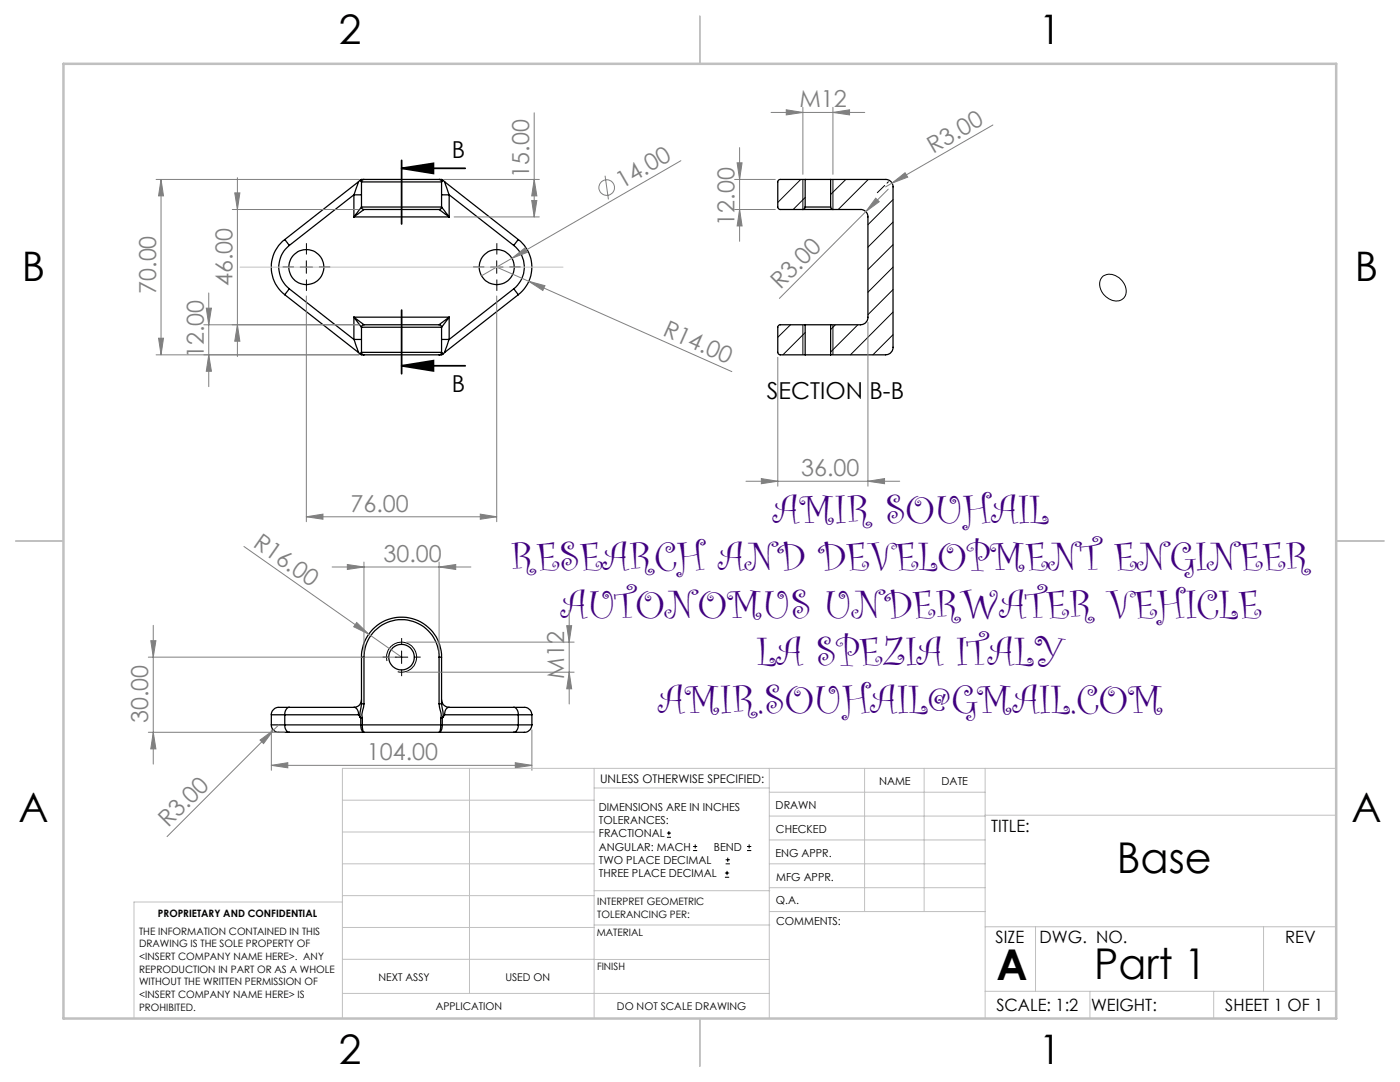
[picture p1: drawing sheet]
<svg xmlns="http://www.w3.org/2000/svg" width="279mm" height="216mm" viewBox="0 0 279 216" stroke-linecap="round" stroke-linejoin="round" font-family="sans-serif">
<g fill="none" stroke="#000" stroke-width=".25">
<path d="M70.6 38.9h1.5M70.6 38.9v4.4M70.6 38.9l-12.9 10.1M71.5 36.3l-.9 2.6M71.5 36.3l-14.7 11.5M71.8 36l-.3 .3M71.8 36l.3 .3M72.1 36.3h16M72.1 36.3v5M72.6 35.8h-.5l-.3 .2M72.6 35.8l-.3 .1-.2 .4M72.6 35.8h15"/>
<path d="M87.6 35.8h.6l.2 .2M87.6 35.8l.3 .1 .2 .4M88.1 38.9h1.5M88.1 36.3v5M88.4 36l.3 .3M88.4 36l-.3 .3M88.7 36.3l.9 2.6M88.7 36.3l14.7 11.5M89.6 38.9v4.4M89.6 38.9l12.9 10.1M160.7 35.8h5.1M160.7 35.8h-5.1l-.4 .4v5.2l.2 .3 .2 .1h4.6"/>
<path d="M160.7 35.8v5.5M165.8 35.8h10.9a1.45 1.45 0 0 1 1.5 1.5v32a1.51 1.51 0 0 1-1.5 1.5h-10.9M165.8 35.8v5.5M56.8 47.8a7 7 0 0 0 0 11M56.8 47.8l.9 1.2M56.8 58.8l14.7 11.5M57.7 49a5.5 5.5 0 0 0 0 8.6M57.7 57.6l-.9 1.2M57.7 57.6l12.9 10.1M70.6 43.3h19M72.1 41.3h16M72.1 41.3l.2 .4 .3 .1"/>
<path d="M72.1 41.3l-1.5 2M72.6 41.8h15M72.6 41.8l-2 1.5M87.6 41.8l2 1.5M88.1 41.3l-.1 .4-.4 .1M88.1 41.3l1.5 2M102.5 49a5.5 5.5 0 0 1 0 8.6M102.5 57.6l.9 1.2M102.5 57.6l-12.9 10.1M103.4 47.8l-.9 1.2M103.4 47.8a6.9 6.9 0 0 1 0 11M103.4 58.8l-14.7 11.5"/>
<path d="M160.2 41.8h6.1M160.7 41.3h5.1M160.7 41.3l-.2 .4-.3 .1M165.8 41.3l.1 .4 .4 .1M166.3 41.8h5.4a1.45 1.45 0 0 1 1.5 1.5v20a1.51 1.51 0 0 1-1.5 1.5h-5.9M70.6 63.3l2 1.5M70.6 67.7l.9 2.6M70.6 67.7h1.5M70.6 63.3l1.5 2M70.6 63.3h19M70.6 63.3v4.4M71.5 70.3l.3 .3"/>
<path d="M71.8 70.6l.3 .2h.5M72.1 70.3l.1 .3 .4 .2M72.1 70.3h16M72.1 65.3h16M72.1 70.3l-.3 .3M72.1 65.3v5M72.6 70.8h15M72.6 64.8l-.2 .1-.3 .4M72.6 64.8h15M87.6 64.8l.3 .1 .2 .4M88.1 70.3v.3l-.5 .2M88.1 67.7h1.5"/>
<path d="M88.1 70.3l.3 .3M88.1 65.3v5M88.4 70.6l-.2 .2h-.6M88.7 70.3l-.3 .3M89.6 63.3l-2 1.5M89.6 67.7l-.9 2.6M89.6 63.3l-1.5 2M89.6 63.3v4.4M160.7 64.8h5.1M160.7 70.8h5.1M160.7 64.8h-5.1l-.4 .4v5.2l.2 .3 .2 .1h5.1M160.7 64.8v6"/>
<path d="M165.8 64.8v6M72.1 131.1h.5M72.1 131.1a8 8 0 0 1 8-8 8 8 0 0 1 8 8M72.1 139.6a1.49 1.49 0 0 1-1.5 1.5M72.1 131.1v9.3M72.6 131.1a7.5 7.5 0 0 1 7.5-7.5 7.5 7.5 0 0 1 7.5 7.5M72.6 131.1v9.3M87.6 131.1h.5M87.6 131.1v9.3M88.1 139.6a1.49 1.49 0 0 0 1.5 1.5M88.1 131.1v9.3M54.2 144.6a1.7 1.7 0 0 0 2.2 1.5h1.3"/>
<path d="M54.2 142.6h2.6M54.2 144.6h2.6M54.2 142.6v2M56.8 144.6a1.34 1.34 0 0 0 .9 1.5M56.8 144.6h15.2M56.8 142.6h14.7M56.8 142.6v2M57.7 141.1h-1.7a1.5 1.5 0 0 0-1.8 1.5M57.7 141.1a1.26 1.26 0 0 0-.9 1.5M57.7 146.1h44.8M57.7 141.1h12.9M70.6 141.1a1.24 1.24 0 0 1 .9 1.5"/>
<path d="M71.5 142.6l.4 .5M71.9 143.1l.1 .2M72 144.6h.3M72 144.6a1.42 1.42 0 0 0 .6 1.5l-.2-.3-.1-1.2M72 143.3v1.3M72.1 140.4h.5M72.1 140.4l-.2 1.7v1M72.3 143.2l-.3 .1M72.3 144.6h15.6M72.3 143.2v1.4M72.6 140.4l-.4 2.2 .1 .6M87.6 140.4l.2 1.3a2.04 2.04 0 0 1 .1 1.5"/>
<path d="M87.6 140.4h.5M87.9 144.6h.4M87.9 144.6l-.1 1.3-.2 .2a1.27 1.27 0 0 0 .7-1.5M87.9 143.2l.4 .1M87.9 143.2v1.4M88.1 140.4l.3 1.6v1.1M88.3 144.6h15.1M88.3 143.3v1.3M88.4 143.1l-.1 .2M88.7 142.6l-.3 .5M88.7 142.6h14.7M89.6 141.1a1.24 1.24 0 0 0-.9 1.5"/>
<path d="M89.6 141.1h12.9M102.5 141.1h1.8a1.54 1.54 0 0 1 1.9 1.5M102.5 141.1a1.26 1.26 0 0 1 .9 1.5M103.4 144.6a1.34 1.34 0 0 1-.9 1.5M103.4 142.6h2.8M103.4 144.6h2.8M103.4 142.6v2M106.2 144.6a1.72 1.72 0 0 1-2.3 1.5h-1.4M106.2 142.6v2"/>
<circle cx="61.1" cy="53.3" r="3.5"/>
<circle cx="99.1" cy="53.3" r="3.5"/>
<circle cx="80.1" cy="131.1" r="2.55"/>
</g>
<g fill="none" stroke="#000" stroke-width=".2">
<path d="M159.8 35.8l-4.6 4.6M160.2 35.8v6M160.7 39.4l-2.4 2.4M166.2 35.8v6M168.8 35.8l-3 3M173.3 35.8l-6 6M176.6 37l-1.5 1.5M177.3 36.3l-.3 .2M178.2 39.8l-5 5M59.9 53.3h2.5M61.1 52v2.5M97.9 53.3h2.5"/>
<path d="M99.1 52v2.5M178.2 44.3l-5 5M178.2 48.8l-5 5M178.2 53.3l-5 5M178.2 57.8l-5 5M220 55.2a2.75 2.75 0 0 1 3.7 .6 2.5 2.5 0 0 1 0 4.1 3.3 3.3 0 0 1-4-4.2zM157.8 64.8l-2.6 2.5M160.2 64.8v6M160.7 66.4l-4.5 4.4M166.2 64.8v6M166.7 64.8l-.9 1M171.2 64.8l-5.4 5.4"/>
<path d="M178.2 62.3l-8.5 8.5M178.2 66.8l-4 4M77.2 131.9a3 3 0 0 1 2.6-3.8 3 3 0 0 1 3.3 3.2 3 3 0 0 1-3.7 2.7M78.9 131.1h2.5M80.2 129.9v2.5M133.1 167.1h.8M133.1 166.2h.8M133.5 165.8v.9M138.3 169.7h.8M138.3 168.9h.8M138.7 168.5v.8M144.7 175h.8"/>
<path d="M144.7 174.2h.8M144.8 172.4h.9M144.8 171.6h.9M145.1 173.8v.8M145.2 171.1v.9M149.1 169.7h.8M149.1 168.9h.8M149.5 168.5v.8"/>
</g>
<g fill="none" stroke="#808080" stroke-width=".2">
<path d="M31.2 35.8h40.4M32.1 35.8l.5 3.3h-1zM32.1 35.8v35M46.8 38.5h1.1l-.5 3.3zM47.4 35.5v35.7M88.7 35.8h18.9M106.6 35.8l.5 3.3h-1zM106.6 22.5v20.8M120.8 35.1l.6 4.7M135.9 32.1l-33.7 19.4M146.6 35.8h8.1M147.1 32.5h1l-.5 3.3z"/>
<path d="M147.6 29.5v18.7M153.9 22.4h18.7M156.9 21.9l3.3 .5-3.3 .5zM160.2 21.4v13.4M166.2 22.4l3.3-.5v1zM166.2 21.4v13.4M174.8 39.5l.7 .8-2.7 1.9zM177.3 37.7l-21.8 21.8M178 36.5l2.6-2 .6 .8zM178 36.5l-1.3 .8M198.2 24.9l-20.2 11.6M41.7 58.5v18.7"/>
<path d="M46.4 41.8h25.2M61.1 59.1v45M90.6 43.3h17M99.1 59.1v45M99.1 53.3l6.4 2.8M102.2 51.5l2.6-2 .5 .8zM102.2 51.5l-6.1 3.5M105.5 56.1l3.3 .9-.5 1zM105.5 56.1l40.5 18.1M106.1 40h1l-.5 3.3zM146.6 41.8h8.1M147.6 41.8l.5 3.3h-1z"/>
<path d="M31.2 70.8h40.4M31.6 67.5h1l-.5 3.3zM40.7 64.8h30.9M41.2 61.5h1l-.5 3.3zM41.7 70.8l.5 3.3h-1zM47.4 64.8l.5 3.3h-1.1zM155.2 71.3v25.7M173.2 64.3v32.7M148.9 96h30.7M151.9 95.5l3.3 .5-3.3 .5zM173.2 96l3.3-.5v1zM48.7 109l31.5 22.1"/>
<path d="M61.1 103.1l3.4-.5v1zM61.1 103.1h38M66.3 113.1h27.7M69.3 112.6l3.3 .5-3.3 .5zM72.6 112.1v18M87.6 113.1l3.3-.5v1zM87.6 112.1v18M95.8 102.6l3.3 .5-3.3 .5zM29.6 131.1h49.5M30.1 127.8h1l-.5 3.3zM30.6 124.8v27.7M71.2 124.2l2.4 2.3-3-1.4z"/>
<path d="M81.1 128.1h33.5M81.1 134.1h33.5M113.1 124.8h1l-.5 3.3zM113.6 134.1l.5 3.3h-1zM113.6 121.8v18.7M29.6 146.1h27.2M30.6 146.1l.5 3.3h-1zM51.9 147.7l2.7-2-2 2.7zM54.2 152.7l3.2-.5v1zM54.2 145.6v8.1M54.2 152.7h52M55.6 144.6l-22.3 22.3"/>
<path d="M102.8 152.2l3.4 .5-3.4 .5zM106.2 145.6v8.1"/>
<circle cx="121.1" cy="37.4" r="1.55"/>
</g>
<path d="M80.2 33.6l6.3-1v2zM80.2 33.6h12.7M80.2 32v12.7M80.2 73l6.3-1v2zM80.2 61.9v12.7M80.2 73h12.7" fill="none" stroke="#000" stroke-width=".35"/>
<path d="M58.7 53.3h-2.3M61.2 50.8v-2.3M61.2 55.8v2.2M63.7 53.3h2.2M96.7 53.3h-2.3M99.2 50.8v-2.3M99.2 55.8v2.2M101.7 53.3h2.2M77.7 131.1h-1.3M80.2 128.6v-1.3M80.2 133.6v1.3M82.7 131.1h1.3" fill="none" stroke="#000" stroke-width=".2" stroke-dasharray="15.2 1.3 1.3 1.3" stroke-linecap="butt"/>
<g fill="none" stroke="#c0c0c0" stroke-width=".2">
<path d="M47.9 53.3h64.5M68.3 159.7h50.3M93.7 153.3v44.9M118.6 153.3v49.9M118.6 157.2h34.9M153.5 153.3v49.9M153.5 158.1h43.1M172.5 153.3v28.6M184.4 153.3v28.6M196.6 153.3v49.9M266.7 153.3h-198.4v49.9M68.3 178.7h50.3"/>
<path d="M68.3 172.4h50.3M68.3 166h50.3M68.3 180h-41.6v23.2M118.6 177.7h35M153.5 167.6h43.1M153.5 162.8h43.1M153.5 172.4h43.1M153.5 177.1h43.1M196.6 162.7h70.1M68.3 198.2h85.2M68.3 191.4l85.2 .1M68.3 185.1h50.3"/>
<path d="M118.6 184.6h35M153.6 181.9h43M196.6 197.8h70.1M196.6 184.9h70.1M206.7 184.9v12.9M217.5 197.8v5.4M242.2 197.8v5.4M252.2 184.9v12.9"/>
</g>
<path d="M139.7 3.2v9.5M3.1 107.9h9.6M266.7 107.9h9.5M139.7 203.2v9.6" fill="none" stroke="#c0c0c0" stroke-width=".25"/>
<path d="M12.7 12.7h254v190.5h-254z" fill="none" stroke="#c0c0c0" stroke-width=".5"/>
<path d="M80.2 33.6l6.3-1v2zM80.2 73l6.3-1v2z" fill="#000"/>
<g fill="#808080">
<path d="M71.2 124.2l2.4 2.3-3-1.4z"/>
<path d="M102.2 51.5l2.6-2 .5 .8z"/>
<path d="M51.9 147.7l2.7-2-2 2.7z"/>
<path d="M105.5 56.1l3.3 .9-.5 1z"/>
<path d="M178 36.5l2.6-2 .6 .8z"/>
<path d="M174.8 39.5l.7 .8-2.7 1.9z"/>
<path d="M95.8 102.6l3.3 .5-3.3 .5zM61.1 103.1l3.4-.5v1z"/>
<path d="M54.2 152.7l3.2-.5v1zM102.8 152.2l3.4 .5-3.4 .5z"/>
<path d="M69.3 112.6l3.3 .5-3.3 .5zM87.6 113.1l3.3-.5v1z"/>
<path d="M106.1 40h1l-.5 3.3zM106.6 35.8l.5 3.3h-1zM41.7 70.8l.5 3.3h-1zM41.2 61.5h1l-.5 3.3zM30.6 146.1l.5 3.3h-1zM30.1 127.8h1l-.5 3.3z"/>
<path d="M32.1 35.8l.5 3.3h-1zM31.6 67.5h1l-.5 3.3zM46.8 38.5h1.1l-.5 3.3zM47.4 64.8l.5 3.3h-1.1zM113.1 124.8h1l-.5 3.3zM113.6 134.1l.5 3.3h-1z"/>
<path d="M156.9 21.9l3.3 .5-3.3 .5zM166.2 22.4l3.3-.5v1z"/>
<path d="M151.9 95.5l3.3 .5-3.3 .5zM173.2 96l3.3-.5v1z"/>
<path d="M147.1 32.5h1l-.5 3.3zM147.6 41.8l.5 3.3h-1z"/>
</g>
<g font-size="8.5" fill="#400080">
<text x="154.3" y="104.3">AMIR SOUHAIL</text>
<text x="101.9" y="113.8">RESEARCH AND DEVELOPMENT ENGINEER</text>
<text x="111.9" y="123.3">AUTONOMUS UNDERWATER VEHICLE</text>
<text x="151.1" y="132.7">LA SPEZIA ITALY</text>
<text x="131.4" y="142.2">AMIR.SOUHAIL@GMAIL.COM</text>
</g>
<g font-size="8.5">
<text x="222.9" y="174.2">Base</text>
<text x="198.9" y="195.5">A</text>
<text x="218.4" y="195.4">Part 1</text>
</g>
<g font-size="8.1">
<text x="67.6" y="8.9">2</text>
<text x="207.3" y="8.9">1</text>
<text x="4.4" y="56.2">B</text>
<text x="270.4" y="56.2">B</text>
<text x="3.7" y="164.1">A</text>
<text x="269.7" y="164.1">A</text>
<text x="67.6" y="212.4">2</text>
<text x="207.3" y="212.4">1</text>
</g>
<g font-size="4.7" fill="#808080">
<text x="159.5" y="21.4">M12</text>
<text x="105.6" y="35.4" transform="rotate(-90 105.6 35.4)">15.00</text>
<text x="186.3" y="30.7" transform="rotate(-30 186.3 30.7)">R3.00</text>
<text x="124.2" y="37.6" transform="rotate(-30 124.2 37.6)">14.00</text>
<text x="146.6" y="45" transform="rotate(-90 146.6 45)">12.00</text>
<text x="31.1" y="58.6" transform="rotate(-90 31.1 58.6)">70.00</text>
<text x="46.4" y="57.1" transform="rotate(-90 46.4 57.1)">46.00</text>
<text x="155.8" y="57.9" transform="rotate(-45 155.8 57.9)">R3.00</text>
<text x="40.7" y="71.5" transform="rotate(-90 40.7 71.5)">12.00</text>
<text x="132.1" y="66.8" transform="rotate(24 132.1 66.8)">R14.00</text>
<text x="159.9" y="95">36.00</text>
<text x="69.9" y="102.1">76.00</text>
<text x="50.3" y="108.9" transform="rotate(35 50.3 108.9)">R16.00</text>
<text x="76.5" y="112.1">30.00</text>
<text x="112.6" y="135.4" transform="rotate(-90 112.6 135.4)">M12</text>
<text x="29.6" y="144.3" transform="rotate(-90 29.6 144.3)">30.00</text>
<text x="73.2" y="151.7">104.00</text>
<text x="33.5" y="165.3" transform="rotate(-45 33.5 165.3)">R3.00</text>
</g>
<g font-size="4.7">
<text x="90.2" y="31.5">B</text>
<text x="90.2" y="78.3">B</text>
<text x="153.1" y="79.5">SECTION B-B</text>
</g>
<g font-size="3.4">
<text x="197.8" y="166">TITLE:</text>
<text x="198.7" y="188.1">SIZE</text>
<text x="207.5" y="188.1">DWG. NO.</text>
<text x="256.5" y="188.2">REV</text>
<text x="198.8" y="201.7">SCALE: 1:2</text>
<text x="217.7" y="201.8">WEIGHT:</text>
<text x="244.5" y="201.7">SHEET 1 OF 1</text>
</g>
<text font-size="2.4" x="119.8" y="156.2">UNLESS OTHERWISE SPECIFIED:</text>
<g font-size="2.2">
<text x="119.5" y="161.8">DIMENSIONS ARE IN INCHES</text>
<text x="154.8" y="161.4">DRAWN</text>
<text x="175.4" y="156.6">NAME</text>
<text x="187.9" y="156.7">DATE</text>
<text x="119.5" y="164.4">TOLERANCES:</text>
<text x="119.5" y="167.1">FRACTIONAL</text>
<text x="154.9" y="166.3">CHECKED</text>
<text x="119.5" y="169.7">ANGULAR: MACH</text>
<text x="119.5" y="172.4">TWO PLACE DECIMAL</text>
<text x="142.5" y="169.7">BEND</text>
<text x="154.8" y="170.9">ENG APPR.</text>
<text x="119.5" y="175">THREE PLACE DECIMAL</text>
<text x="154.9" y="175.7">MFG APPR.</text>
<text x="154.9" y="180.4">Q.A.</text>
<text x="154.9" y="184.6">COMMENTS:</text>
</g>
<g font-size="2.1">
<text x="75.5" y="195.7">NEXT ASSY</text>
<text x="100.9" y="195.7">USED ON</text>
<text x="86.9" y="201.5">APPLICATION</text>
<text x="123.1" y="201.6">DO NOT SCALE DRAWING</text>
</g>
<g font-size="2">
<text x="31.5" y="182.9">PROPRIETARY AND CONFIDENTIAL</text>
<text x="119.2" y="180.6">INTERPRET GEOMETRIC</text>
<text x="119.2" y="183.1">TOLERANCING PER:</text>
<text x="27.8" y="186.5">THE INFORMATION CONTAINED IN THIS</text>
<text x="27.8" y="189">DRAWING IS THE SOLE PROPERTY OF</text>
<text x="27.8" y="191.6">&lt;INSERT COMPANY NAME HERE&gt;. ANY</text>
<text x="119.1" y="186.7">MATERIAL</text>
<text x="27.8" y="194.1">REPRODUCTION IN PART OR AS A WHOLE</text>
<text x="27.8" y="196.6">WITHOUT THE WRITTEN PERMISSION OF</text>
<text x="119.1" y="193.5">FINISH</text>
<text x="27.8" y="199.1">&lt;INSERT COMPANY NAME HERE&gt; IS</text>
<text x="27.8" y="201.7">PROHIBITED.</text>
</g>
</svg>
